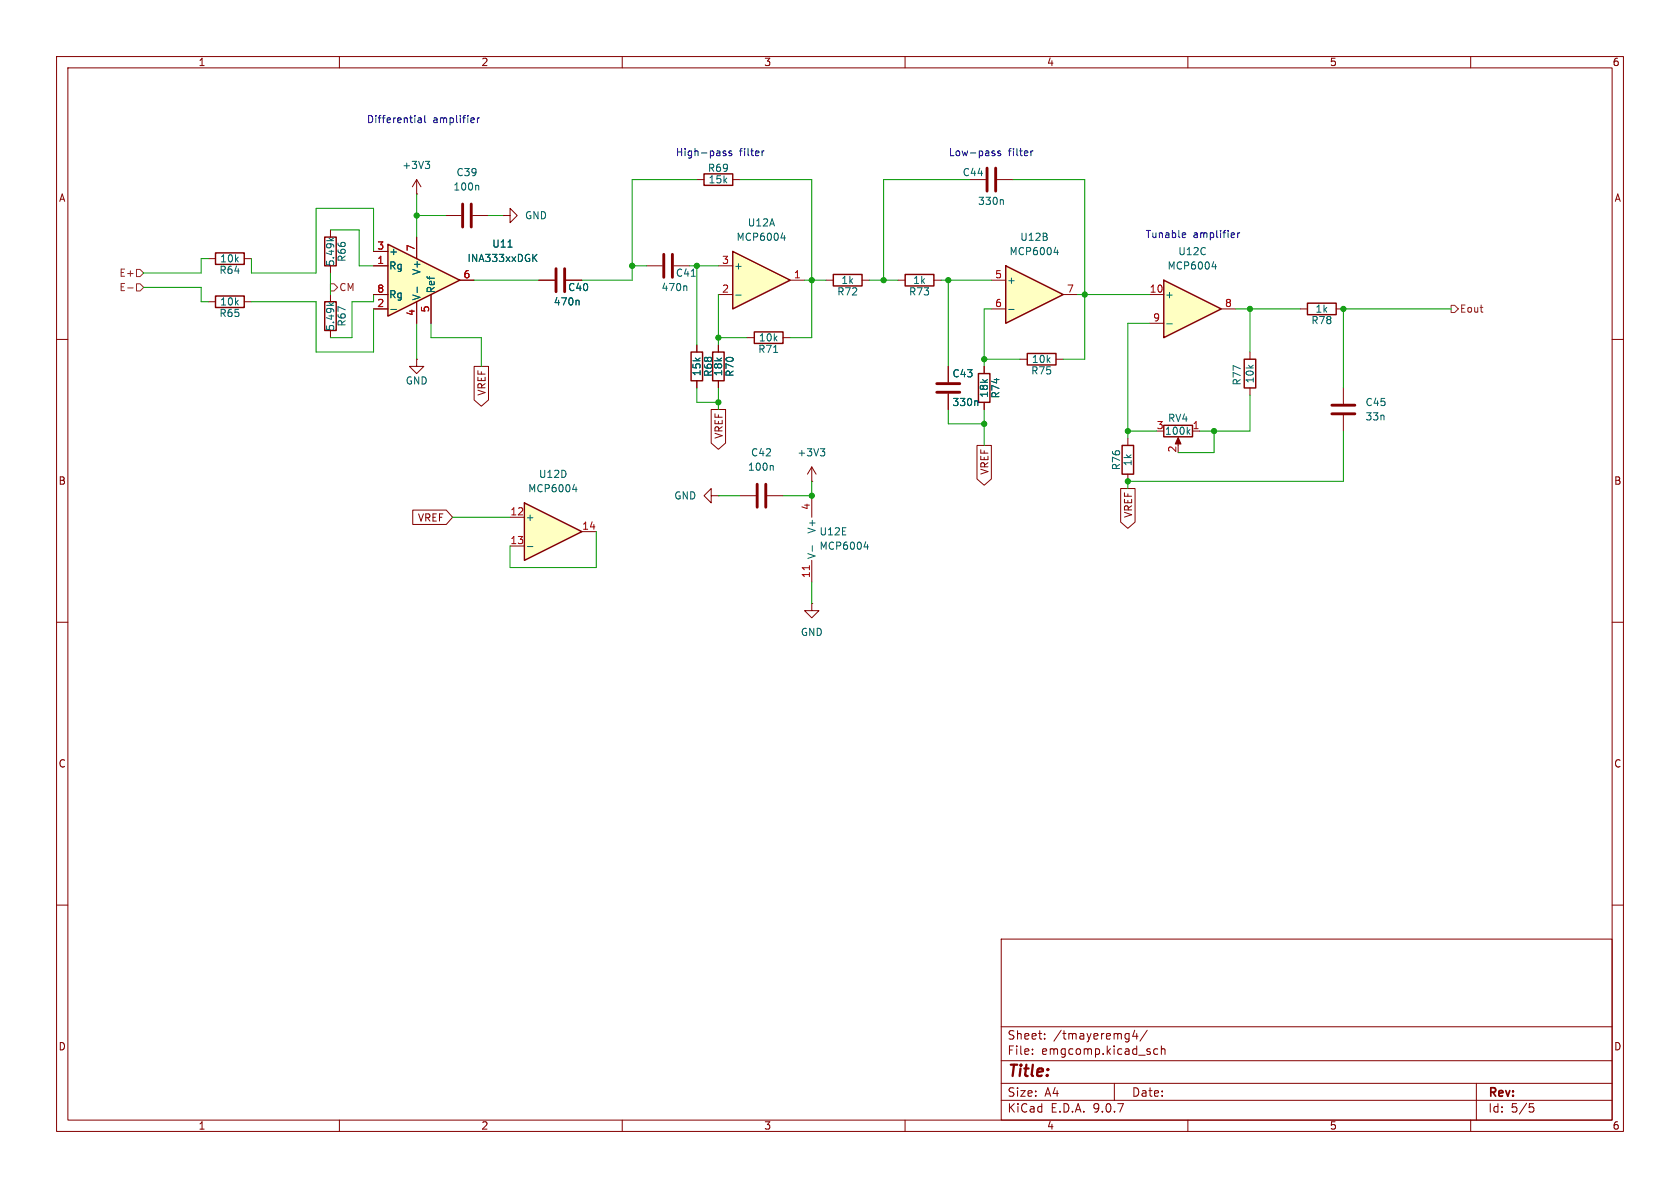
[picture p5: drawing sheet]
<svg xmlns="http://www.w3.org/2000/svg" width="297mm" height="210mm" viewBox="0 0 297 210" stroke-linecap="round" stroke-linejoin="round" font-family="sans-serif">
<g fill="none" stroke="#840000" stroke-width=".18">
<path d="M10 10h277v190h-277zM12 12h273v186h-273zM60 10v2M110 10v2M160 10v2M210 10v2M260 10v2M123.2 31.8h1.3M129.5 31.8h1.3M58.4 52.1v1.2M58.4 58.4v1.3M95.2 49.5h2.8"/>
<path d="M100.1 49.5h2.8M146 49.5h1.3M152.4 49.5h1.3M229.9 54.6h1.2M236.2 54.6h1.3M10 60h2M174 64.8v1.2M174 71.1v1.3M199.4 77.5v1.2M237.5 68.6v2.8M237.5 73.4v2.8M285 60h2"/>
<path d="M143.5 87.6v3.8M143.5 99.1v3.8M199.4 83.8v1.3M10 110h2M143.5 106.7v1.3h1.3l-1.3 1.2-1.3-1.2h1.3M143.5 106.7h.1M285 110h2M10 160h2M177 166h108v32h-108zM285 160h2M60 198v2M110 198v2"/>
<path d="M160 198v2M177 194.5h108M177 191.5h108M177 187.5h108M177 181.5h108M182.5 186.3v.1M182.5 185.5v.1M184.7 183.6v.1M184.7 182.8v.1M197 191.5v3M200.6 182.1l-.4 1.1h1M201 182.7v1"/>
<path d="M202.8 182.1l-1.3 2M204.7 185.5l-.5-.1-.2 .3v.4l.1 .2h.6M205.3 185.5l.2-.1 .4 .1 .1 .9M205.3 184.9v1.5M210 198v2M260 198v2M261 191.5v6.5M270.4 195.1h.7M270.5 195.7h.4l.3 .3-.2 .5-.5 .1"/>
</g>
<path d="M124.5 30.7h5v2.1h-5zM57.4 53.3h2v5.1h-2zM147.3 48.5h5.1v2h-5.1zM231.1 53.6h5.1v2h-5.1zM173 66h2v5.1h-2zM198.4 78.7h2v5.1h-2z" fill="none" stroke="#840000" stroke-width=".25"/>
<path d="M98.3 47.5v4.1M99.8 47.5v4.1M235.5 71.6h4M235.5 73.2h4" fill="none" stroke="#840000" stroke-width=".51"/>
<path d="M58.2 53.5l.4 .5M59 53.5l-.5 .4M102.2 53.1l.2 .2v.6M143.6 96.5v.9M152.8 96.7h.7M153.4 96.3v.8" fill="none" stroke="#006464" stroke-width=".18"/>
<path d="M143.1 100v.7" fill="none" stroke="#a90000" stroke-width=".18"/>
<path d="M129.5 44.5l10.2 5-10.2 5.1z" fill="#ffffc2"/>
<path d="M129.5 44.5l10.2 5-10.2 5.1z" fill="none" stroke="#840000" stroke-width=".25"/>
<path d="M127 47h2.5M127 52.1h2.5M139.7 49.5h2.5" fill="none" stroke="#840000" stroke-width=".18"/>
<path d="M130.1 52.2h.9M138.1 42.1h.8M138.7 41.6v.9" fill="none" stroke="#006464" stroke-width=".18"/>
<path d="M177.8 47l10.2 5.1-10.2 5.1z" fill="#ffffc2"/>
<path d="M177.8 47l10.2 5.1-10.2 5.1zM181.6 62.5h5.1v2h-5.1zM205.7 75.2h5.1v2h-5.1z" fill="none" stroke="#840000" stroke-width=".25"/>
<path d="M171.4 31.8h2.8M176.3 31.8h2.8M175.3 49.5h2.5M175.3 54.6h2.5M188 52.1h2.5M167.6 64.8v2.8M167.6 69.6v2.8M180.3 63.5h1.3M186.7 63.5h1.3M208.3 77.7v1M210.8 76.2h1.3" fill="none" stroke="#840000" stroke-width=".18"/>
<path d="M177.2 35.3l.2 .2v.6M178.3 54.7h1M186.3 44.6h.8M186.9 44.2v.8M172.7 70.9l.2 .1v.7M210 76.3l.4 .5M210.4 75.9l-.5 .5" fill="none" stroke="#006464" stroke-width=".18"/>
<path d="M208.3 77.3l.5 1.2h-1z" fill="#840000" stroke="#840000" stroke-width=".18"/>
<path d="M174.5 29.7v4.1M176 29.7v4.1M165.6 67.8h4.1M165.6 69.3h4.1" fill="none" stroke="#840000" stroke-width=".51"/>
<path d="M205.7 49.5l10.2 5.1-10.2 5.1z" fill="#ffffc2"/>
<path d="M38.1 44.7h5.1v2h-5.1zM38.1 52.3h5.1v2.1h-5.1zM57.4 41.9h2v5.1h-2zM160 48.5h5.1v2h-5.1zM205.7 49.5l10.2 5.1-10.2 5.1zM126 62.2h2v5.1h-2zM220 63.5h2v5.1h-2z" fill="none" stroke="#840000" stroke-width=".25"/>
<g fill="none" stroke="#840000" stroke-width=".18">
<path d="M73.7 34.3h.1M73.7 31.8l-.8 1.2M73.7 31.8l.7 1.2M73.7 31.8v2.5M78.7 38.1h2.8M83.6 38.1h2.8M88.9 38.1h1.3v-1.3l1.2 1.3-1.2 1.3v-1.3M88.9 38.1h.1M36.8 45.7h1.3M36.8 53.3h1.3M43.2 45.7h1.2M43.2 53.3h1.2"/>
<path d="M58.4 40.6v1.3M58.4 47v1.3M114.3 47h2.8M119.1 47h2.8M158.7 49.5h1.3M165.1 49.5h1.3M203.2 52.1h2.5M203.2 57.2h2.5M215.9 54.6h2.5M127 61v1.2M127 67.3v1.3M221 62.2v1.3"/>
<path d="M221 68.6v1.3M130.8 87.6h2.8M135.6 87.6h2.8M143.5 85.1h.1M143.5 82.6l-.8 1.2M143.5 82.6l.8 1.2M143.5 82.6v2.5"/>
</g>
<g fill="none" stroke="#006464" stroke-width=".18">
<path d="M75.2 28.5h.8l-.5 .5M75.7 29l.3 .2v.3l-.3 .3M84.5 32.8l.1 .1v.7M58.2 42.1l.4 .4M59 42.1l-.5 .3M121.2 50.5l.2 .2v.7M122.2 48.8h.7M206.3 57.2h.9M214.3 47.1h.8M214.9 46.7v.9M145 79.3h.8l-.4 .5M145.6 79.8l.2 .2v.3l-.2 .3"/>
<path d="M136.5 82.3l.2 .2v.6"/>
</g>
<path d="M81.8 36.1v4M83.3 36.1v4M117.3 45v4M118.9 45v4M133.9 85.6v4.1M135.4 85.6v4.1" fill="none" stroke="#840000" stroke-width=".51"/>
<path d="M68.6 43.2l12.7 6.3-12.7 6.4z" fill="#ffffc2"/>
<path d="M68.6 43.2l12.7 6.3-12.7 6.4z" fill="none" stroke="#840000" stroke-width=".25"/>
<path d="M66 44.5h2.6M66 47h2.6M66 52.1h2.6M66 54.6h2.6M73.7 41.9v3.8M73.7 53.3v3.9M76.2 52.1v5.1M81.3 49.5h2.5" fill="none" stroke="#840000" stroke-width=".18"/>
<path d="M69.1 54.7h1M73.8 50.8v.9M89.8 43.7h.7M94.4 45.5l.5 .7M94.9 45l-.7 .7" fill="none" stroke="#006464" stroke-width=".18"/>
<path d="M92.7 88.9l10.2 5.1-10.2 5.1z" fill="#ffffc2"/>
<path d="M133.3 58.7h5.1v2h-5.1zM122.2 62.2h2v5.1h-2zM92.7 88.9l10.2 5.1-10.2 5.1z" fill="none" stroke="#840000" stroke-width=".25"/>
<g fill="none" stroke="#840000" stroke-width=".18">
<path d="M66 44.5h2.6M66 47h2.6M66 52.1h2.6M66 54.6h2.6M73.7 41.9v3.8M73.7 53.3v3.9M76.2 52.1v5.1M81.3 49.5h2.5M95.2 49.5h2.8M100.1 49.5h2.8M132.1 59.7h1.2M138.4 59.7h1.3"/>
<path d="M73.7 63.5v1.3h1.2l-1.2 1.2-1.3-1.2h1.3M73.7 63.5h.1M83.8 64.8h2.6v5.9l-1.3 1.1-1.3-1.1zM123.2 61v1.2M123.2 67.3v1.3M125.7 72.4h2.6v5.9l-1.3 1.1-1.3-1.1zM127 61v1.2M127 67.3v1.3M167.6 64.8v2.8M167.6 69.6v2.8M172.7 78.7h2.6v6l-1.3 1.1-1.3-1.1zM174 64.8v1.2"/>
<path d="M174 71.1v1.3M73 90.2h5.9l1.1 1.2-1.1 1.3h-5.9zM90.2 91.4h2.5M90.2 96.5h2.5M102.9 94h2.5M125.7 87.6v-1.2l-1.2 1.2 1.2 1.3v-1.3h1.3M127 87.6h.1M198.1 86.4h2.6v5.9l-1.3 1.1-1.3-1.1z"/>
</g>
<path d="M69.1 54.7h1M73.8 50.8v.9M89.8 43.7h.7M94.4 45.5l.5 .7M94.9 45l-.7 .7M102.2 53.1l.2 .2v.6M136.8 62.3h.7M172.7 70.9l.2 .1v.7M93.2 96.6h1M101.2 86.5h.8M101.8 86.1v.8" fill="none" stroke="#006464" stroke-width=".18"/>
<path d="M22.6 50.9h.9M24.1 50.2h.7l.6 .6-.6 .6h-.7zM24.1 47.6h.7l.6 .7-.6 .6h-.7zM58.4 50.2h.7l.6 .6-.6 .6h-.7zM256.5 54h.7l.6 .6-.6 .6h-.7z" fill="none" stroke="#725600" stroke-width=".18"/>
<g fill="none" stroke="#009600" stroke-width=".18">
<path d="M73.7 38.1h5M73.7 34.3v7.6M86.4 38.1h2.5M123.2 31.8h-11.4v17.7h-8.9M130.8 31.8h12.7v27.9h-3.8M171.4 31.8h-15.2v17.7M179.1 31.8h12.7v31.7h-3.8M25.4 50.8h10.2v2.5h1.2M36.8 45.7h-1.2v2.6h-10.2M44.4 53.3h11.5v8.9h10.1v-7.6M58.4 40.6h5.1v6.4h2.5M58.4 48.3v3.8"/>
<path d="M66 52.1v1.2h-3.8v6.4h-3.8M66 44.5v-7.7h-10.1v11.5h-11.5v-2.6M73.7 57.2v6.3M76.2 57.2v2.5h8.9v5.1M83.8 49.5h11.4M111.8 47h2.5M121.9 47h5.1M123.2 47v14M127 59.7h5.1M127 52.1v8.9M142.2 49.5h3.8M153.7 49.5h5"/>
<path d="M166.4 49.5h8.9M167.6 49.5v15.3M175.3 54.6h-1.3v10.2M190.5 52.1h12.7M203.2 57.2h-3.8v20.3M218.4 54.6h11.5M221 54.6v7.6M256.5 54.6h-19v14M123.2 68.6v2.5h3.8M127 68.6v3.8M167.6 72.4v2.5h6.4M174 63.5h6.3"/>
<path d="M174 72.4v6.3M199.4 76.2h5.1M214.6 76.2v3.8h-6.3M221 69.9v6.3h-8.9M237.5 76.2v8.9h-38.1v1.3M80 91.4h10.2M105.4 94v6.3h-15.2v-3.8M127 87.6h3.8M143.5 85.1v2.5h-5.1M143.5 102.9v3.8"/>
</g>
<g fill="none" stroke="#0000c2" stroke-width=".18">
<path d="M73.9 20.9h.5l.1 .8M74.5 21.1l-.4 .1-.2 .2 .2 .3 .4-.1M75.1 20.4v1.1l.2 .2M83.8 20.9l.1 .2-.6 .2M84.4 20.8v.9M84.8 20.8l-.4 .3M127.9 27l.4 .2 .1 .1-.2 .2h-.4M127.9 26.7h.4M129.3 26.7h-.3l-.1 .2v.1l.4 .2v.3h-.4M134.7 26.7v.8M135.1 26.7l-.4 .2M175.7 27.1l.2 .2-.2 .2"/>
<path d="M175.7 26.7h.1M176.9 26.7h-.3l-.2 .2v.1l.5 .2v.3h-.5M182.3 26.7v.8M182.6 26.7l-.3 .2M209.2 41.2h.4v.3l-.6 .1M209.6 41.9l-.4 .1M218.2 41.2l.1 .3-.6 .1M218.8 41.2v.8M219.2 41.2l-.4 .2"/>
</g>
<g fill="#009600" stroke="#009600" stroke-width=".18">
<circle cx="143.5" cy="49.5" r=".46"/>
<circle cx="123.2" cy="47" r=".46"/>
<circle cx="127" cy="59.7" r=".46"/>
<circle cx="111.8" cy="47" r=".46"/>
<circle cx="199.4" cy="85.1" r=".46"/>
<circle cx="221" cy="54.6" r=".46"/>
<circle cx="199.4" cy="76.2" r=".46"/>
<circle cx="237.5" cy="54.6" r=".46"/>
<circle cx="214.6" cy="76.2" r=".46"/>
<circle cx="191.8" cy="52.1" r=".46"/>
<circle cx="174" cy="74.9" r=".46"/>
<circle cx="174" cy="63.5" r=".46"/>
<circle cx="156.2" cy="49.5" r=".46"/>
<circle cx="167.6" cy="49.5" r=".46"/>
<circle cx="73.7" cy="38.1" r=".46"/>
<circle cx="143.5" cy="87.6" r=".46"/>
<circle cx="127" cy="71.1" r=".46"/>
</g>
<text font-size="2.8" fill="#840000" x="178" y="190.9">Title:</text>
<g font-size="2.1" fill="#840000">
<text x="178" y="184">Sheet:</text>
<text x="186.2" y="184">/tmayeremg4/</text>
<text x="178" y="186.7">File:</text>
<text x="184.1" y="186.7">emgcomp.kicad_sch</text>
<text x="178" y="196.9">KiCad</text>
<text x="178" y="194.1">Size:</text>
<text x="184.7" y="194.1">A4</text>
<text x="185.7" y="196.9">E.D.A.</text>
<text x="193.3" y="196.9">9.0.7</text>
<text x="200" y="194.1">Date:</text>
<text x="263" y="194.3">Rev:</text>
<text x="263" y="196.9">Id:</text>
<text x="267.1" y="196.9">5/5</text>
</g>
<g font-size="1.8" fill="#840000">
<text x="35" y="11.9">1</text>
<text x="85" y="11.9">2</text>
<text x="135" y="11.9">3</text>
<text x="185" y="11.9">4</text>
<text x="235" y="11.9">5</text>
<text x="285" y="11.9">6</text>
<text x="10.3" y="35.9">A</text>
<text x="285.3" y="35.9">A</text>
<text x="86" y="70" transform="rotate(-90 86 70)">VREF</text>
<text x="128" y="77.7" transform="rotate(-90 128 77.7)">VREF</text>
<text x="10.3" y="85.9">B</text>
<text x="174.9" y="84" transform="rotate(-90 174.9 84)">VREF</text>
<text x="285.3" y="85.9">B</text>
<text x="73.8" y="92.4">VREF</text>
<text x="200.3" y="91.6" transform="rotate(-90 200.3 91.6)">VREF</text>
<text x="10.3" y="135.9">C</text>
<text x="285.3" y="135.9">C</text>
<text x="10.3" y="185.9">D</text>
<text x="285.3" y="185.9">D</text>
<text x="35" y="199.9">1</text>
<text x="85" y="199.9">2</text>
<text x="135" y="199.9">3</text>
<text x="185" y="199.9">4</text>
<text x="235" y="199.9">5</text>
<text x="285" y="199.9">6</text>
</g>
<g font-size="1.8" fill="#0000c2">
<text x="64.8" y="21.8">Differential</text>
<text x="76.5" y="21.8">amplifier</text>
<text x="119.4" y="27.7">High-pass</text>
<text x="130.7" y="27.7">filter</text>
<text x="167.6" y="27.7">Low-pass</text>
<text x="178.2" y="27.7">filter</text>
<text x="202.4" y="42.2">Tunable</text>
<text x="210.9" y="42.2">amplifier</text>
</g>
<g font-size="1.8" fill="#006464">
<text x="71" y="30.1">+3V3</text>
<text x="80.1" y="33.9">100n</text>
<text x="80.6" y="31.3">C39</text>
<text x="125.1" y="30.6">R69</text>
<text x="125.2" y="32.6">15k</text>
<text x="170.1" y="31.3">C44</text>
<text x="92.7" y="39">GND</text>
<text x="132.1" y="40.2">U12A</text>
<text x="172.8" y="36.4">330n</text>
<text x="38.8" y="46.6">10k</text>
<text x="59.3" y="47.2" transform="rotate(-90 59.3 47.2)">5.49k</text>
<text x="61.3" y="46.4" transform="rotate(-90 61.3 46.4)">R66</text>
<text x="68.7" y="45.3">+</text>
<text x="68.7" y="47.9">Rg</text>
<text x="82.5" y="46.5">INA333xxDGK</text>
<text x="86.9" y="44">U11</text>
<text x="129.7" y="47.9">+</text>
<text x="130.1" y="42.8">MCP6004</text>
<text x="178.4" y="45.3">MCP6004</text>
<text x="180.3" y="42.8">U12B</text>
<text x="206.3" y="47.9">MCP6004</text>
<text x="208.2" y="45.3">U12C</text>
<text x="38.7" y="48.6">R64</text>
<text x="68.7" y="52.9">Rg</text>
<text x="74.5" y="53.2" transform="rotate(-90 74.5 53.2)">V-</text>
<text x="74.5" y="48.7" transform="rotate(-90 74.5 48.7)">V+</text>
<text x="77.1" y="51.9" transform="rotate(-90 77.1 51.9)">Ref</text>
<text x="100.3" y="51.7">C40</text>
<text x="116.8" y="51.7">470n</text>
<text x="119.4" y="49.1">C41</text>
<text x="147.9" y="52.4">R72</text>
<text x="148.6" y="50.4">1k</text>
<text x="160.6" y="52.4">R73</text>
<text x="161.3" y="50.4">1k</text>
<text x="177.9" y="50.4">+</text>
<text x="205.9" y="52.9">+</text>
<text x="38.7" y="56.2">R65</text>
<text x="38.8" y="54.2">10k</text>
<text x="59.3" y="58.6" transform="rotate(-90 59.3 58.6)">5.49k</text>
<text x="61.3" y="57.8" transform="rotate(-90 61.3 57.8)">R67</text>
<text x="97.8" y="54.2">470n</text>
<text x="231.7" y="57.5">R78</text>
<text x="232.5" y="55.5">1k</text>
<text x="133.9" y="62.6">R71</text>
<text x="134.1" y="60.6">10k</text>
<text x="182.3" y="64.4">10k</text>
<text x="71.6" y="68.2">GND</text>
<text x="124.1" y="66.6" transform="rotate(-90 124.1 66.6)">15k</text>
<text x="126.1" y="66.7" transform="rotate(-90 126.1 66.7)">R68</text>
<text x="127.9" y="66.6" transform="rotate(-90 127.9 66.6)">18k</text>
<text x="129.9" y="66.7" transform="rotate(-90 129.9 66.7)">R70</text>
<text x="168.3" y="72">330n</text>
<text x="168.3" y="66.9">C43</text>
<text x="174.9" y="70.4" transform="rotate(-90 174.9 70.4)">18k</text>
<text x="176.9" y="70.5" transform="rotate(-90 176.9 70.5)">R74</text>
<text x="182.2" y="66.4">R75</text>
<text x="219.6" y="68.2" transform="rotate(-90 219.6 68.2)">R77</text>
<text x="221.8" y="67.9" transform="rotate(-90 221.8 67.9)">10k</text>
<text x="241.3" y="72">C45</text>
<text x="205.9" y="77.1">100k</text>
<text x="206.4" y="74.8">RV4</text>
<text x="241.3" y="74.5">33n</text>
<text x="132.1" y="83.4">100n</text>
<text x="132.7" y="80.9">C42</text>
<text x="140.9" y="80.9">+3V3</text>
<text x="198.2" y="83.2" transform="rotate(-90 198.2 83.2)">R76</text>
<text x="200.3" y="82.5" transform="rotate(-90 200.3 82.5)">1k</text>
<text x="93.3" y="87.2">MCP6004</text>
<text x="95.2" y="84.7">U12D</text>
<text x="119.1" y="88.5">GND</text>
<text x="92.8" y="92.3">+</text>
<text x="144.4" y="94.4" transform="rotate(-90 144.4 94.4)">V+</text>
<text x="144.8" y="94.8">U12E</text>
<text x="144.4" y="98.9" transform="rotate(-90 144.4 98.9)">V-</text>
<text x="144.8" y="97.4">MCP6004</text>
<text x="141.5" y="112.6">GND</text>
</g>
<g font-size="1.8" fill="#a90000">
<text x="66.6" y="44.2">3</text>
<text x="66.6" y="46.7">1</text>
<text x="73.4" y="44.5" transform="rotate(-90 73.4 44.5)">7</text>
<text x="127.6" y="46.7">3</text>
<text x="66.6" y="51.8">8</text>
<text x="81.8" y="49.3">6</text>
<text x="127.6" y="51.8">2</text>
<text x="140.3" y="49.3">1</text>
<text x="175.8" y="49.3">5</text>
<text x="188.5" y="51.8">7</text>
<text x="203.2" y="51.8">10</text>
<text x="66.6" y="54.4">2</text>
<text x="73.4" y="56" transform="rotate(-90 73.4 56)">4</text>
<text x="75.9" y="55.3" transform="rotate(-90 75.9 55.3)">5</text>
<text x="175.8" y="54.4">6</text>
<text x="203.8" y="56.9">9</text>
<text x="216.5" y="54.4">8</text>
<text x="204.4" y="75.9">3</text>
<text x="210.7" y="75.9">1</text>
<text x="208" y="80.1" transform="rotate(-90 208 80.1)">2</text>
<text x="90.1" y="91.2">12</text>
<text x="102.8" y="93.7">14</text>
<text x="143.3" y="90.2" transform="rotate(-90 143.3 90.2)">4</text>
<text x="90.1" y="96.3">13</text>
<text x="143.3" y="102.3" transform="rotate(-90 143.3 102.3)">11</text>
</g>
<g font-size="1.8" fill="#725600">
<text x="21" y="51.7">E-</text>
<text x="21" y="49.1">E+</text>
<text x="59.9" y="51.7">CM</text>
<text x="258" y="55.5">Eout</text>
</g>
</svg>
